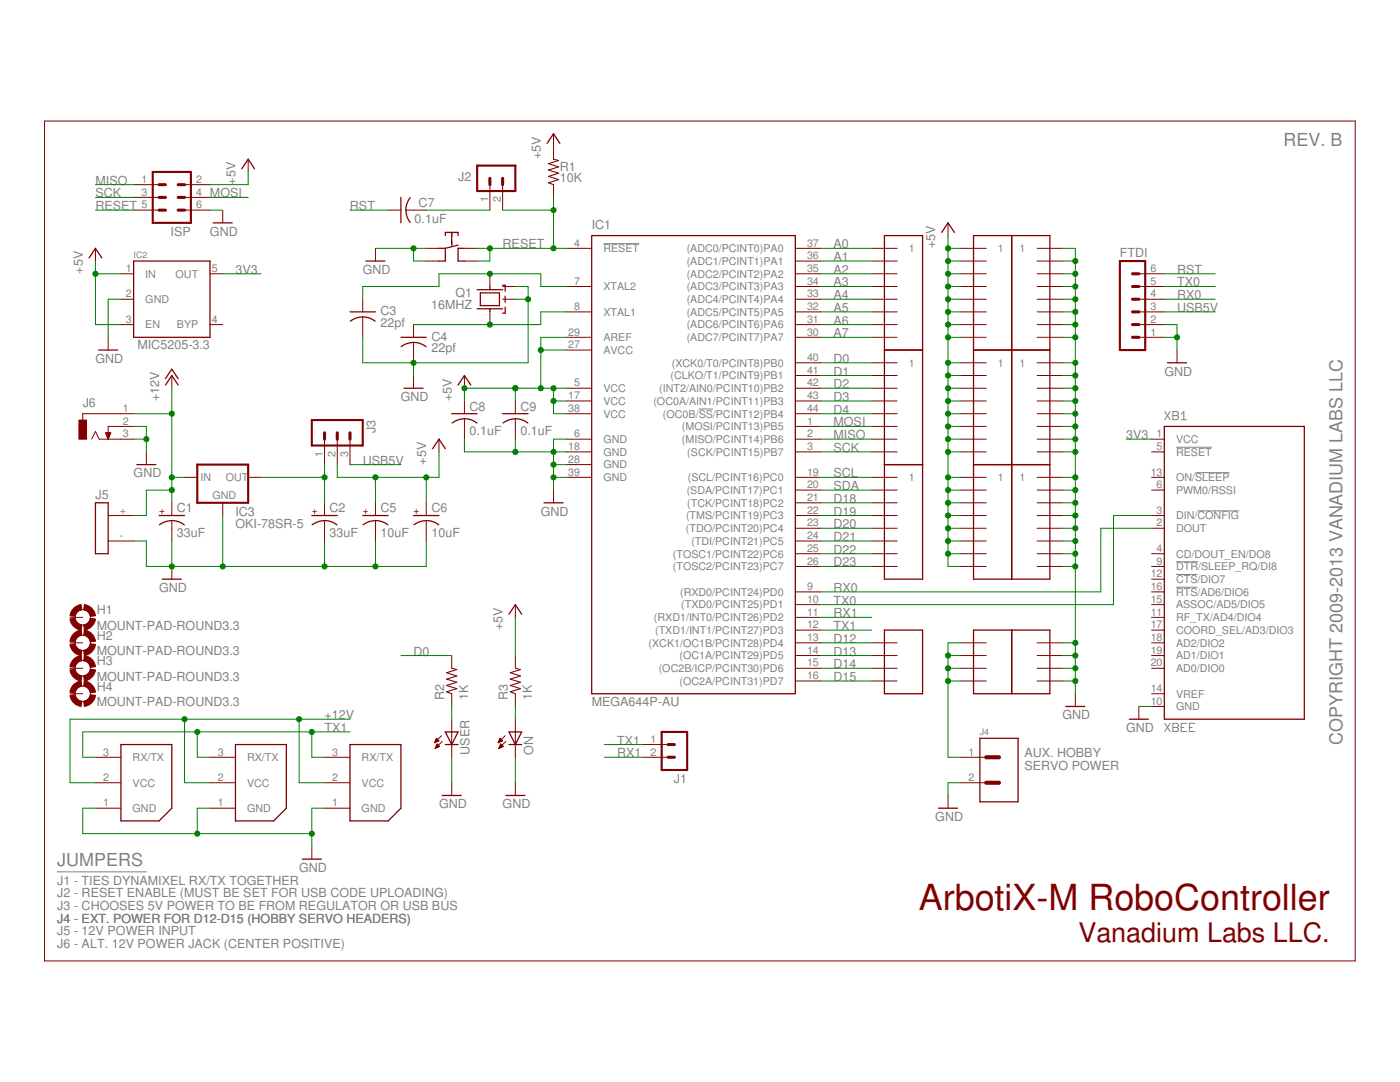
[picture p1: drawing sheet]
<svg xmlns="http://www.w3.org/2000/svg" width="279mm" height="216mm" viewBox="0 0 279 216" stroke-linecap="round" stroke-linejoin="round" font-family="sans-serif">
<g fill="#808080" stroke="#808080" stroke-width=".2">
<path d="M232.4 144.3l1.1 1.7z"/>
<path d="M233.5 144.3l-1.1 1.7z"/>
<path d="M234.1 144.3v1.7z"/>
<path d="M234.1 144.3h.8z"/>
<path d="M234.9 144.3l.3 .3z"/>
<path d="M235.2 144.6v.3z"/>
<path d="M235.2 144.9l-.3 .3z"/>
<path d="M234.9 145.2l.3 .2z"/>
<path d="M235.2 145.4v.3z"/>
<path d="M234.9 146l.3-.3z"/>
<path d="M234.1 146h.8z"/>
<path d="M234.1 145.2h.8z"/>
<path d="M235.7 144.3h1.1z"/>
<path d="M235.7 144.3v1.7z"/>
<path d="M235.7 146h1.1z"/>
<path d="M235.7 145.2h.6z"/>
<path d="M237.4 144.3h1z"/>
<path d="M237.4 144.3v1.7z"/>
<path d="M237.4 146h1z"/>
<path d="M237.4 145.2h.5z"/>
<path d="M11.4 174h17.8z"/>
<path d="M139.4 81.6h2.9z"/>
<path d="M120.4 48.6h7.1z"/>
<path d="M232.4 82.1l1.1 1.7z"/>
<path d="M233.5 82.1l-1.1 1.7z"/>
<path d="M234.1 82.1v1.7z"/>
<path d="M234.1 82.1h.8z"/>
<path d="M234.9 82.1l.3 .3z"/>
<path d="M235.2 82.4v.3z"/>
<path d="M234.9 82.9l.3-.2z"/>
<path d="M234.9 82.9l.3 .3z"/>
<path d="M235.2 83.2v.3z"/>
<path d="M234.9 83.8l.3-.3z"/>
<path d="M234.1 83.8h.8z"/>
<path d="M234.1 82.9h.8z"/>
<path d="M235.7 82.7l.6-.6z"/>
<path d="M236.3 82.1v1.7z"/>
<path d="M235.7 83.8h1.1z"/>
<path d="M239 101.9h8.3z"/>
<path d="M234.7 89.2h7.1z"/>
<path d="M234.7 112.1h4.4z"/>
<path d="M234.7 114.6h4.3z"/>
<path d="M238.5 94.3h6.9z"/>
<path d="M234.7 117.2h4.3z"/>
</g>
<g fill="#800000" stroke="#800000" stroke-width=".2">
<path d="M8.9 24.2h261.6z"/>
<path d="M8.9 24.2v167.5z"/>
<path d="M8.9 191.7h261.6z"/>
<path d="M270.5 24.2v167.5z"/>
<path d="M44.4 41.9v2.6z"/>
<path d="M49.5 31.8v2.5z"/>
<path d="M19 156.2h5.1z"/>
<path d="M19 151.1h5.1z"/>
<path d="M19 161.3h5.1z"/>
<path d="M41.9 156.2h5.1z"/>
<path d="M41.9 151.1h5.1z"/>
<path d="M41.9 161.3h5.1z"/>
<path d="M189.2 44.5v2.5z"/>
<path d="M26.7 36.9h5z"/>
<path d="M26.7 39.4h5z"/>
<path d="M26.7 41.9h5z"/>
<path d="M36.8 36.9h5.1z"/>
<path d="M36.8 39.4h5.1z"/>
<path d="M36.8 41.9h5.1z"/>
<path d="M64.8 156.2h5z"/>
<path d="M64.8 151.1h5z"/>
<path d="M64.8 161.3h5z"/>
<path d="M214.6 138.4v2.6z"/>
<path d="M110.5 29.2v2.6z"/>
<path d="M110.5 36.9v2.5z"/>
<path d="M62.2 168.9v2.5z"/>
<path d="M102.8 130.8v2.5z"/>
<path d="M102.8 138.4v2.6z"/>
<path d="M102.8 148.6v2.5z"/>
<path d="M102.8 143.5v2.5z"/>
<path d="M102.8 146v2.6z"/>
<path d="M100.8 146.8l-1.4 1.4z"/>
<path d="M99.5 149.3l1.4-1.3z"/>
<path d="M99.8 147.3l-.4 .9z"/>
<path d="M99.8 147.3l.5 .5z"/>
<path d="M99.4 148.2l.9-.4z"/>
<path d="M99.5 148.1h.2z"/>
<path d="M99.5 148h.4z"/>
<path d="M99.6 147.9h.6z"/>
<path d="M99.6 147.7h.6z"/>
<path d="M99.7 147.6h.4z"/>
<path d="M99.7 147.5h.3z"/>
<path d="M99.8 147.4h.1z"/>
<path d="M99.9 148.5l-.4 .8z"/>
<path d="M99.9 148.5l.5 .4z"/>
<path d="M99.5 149.3l.9-.4z"/>
<path d="M99.6 149.2h.3z"/>
<path d="M99.7 149.1h.5z"/>
<path d="M99.7 148.9h.7z"/>
<path d="M99.8 148.8h.5z"/>
<path d="M99.8 148.7h.4z"/>
<path d="M99.9 148.6h.2z"/>
<path d="M90.1 148.6v2.5z"/>
<path d="M90.1 143.5v2.5z"/>
<path d="M90.1 146v2.6z"/>
<path d="M88.1 146.8l-1.4 1.4z"/>
<path d="M86.8 149.3l1.4-1.3z"/>
<path d="M87.1 147.3l-.4 .9z"/>
<path d="M87.1 147.3l.5 .5z"/>
<path d="M86.7 148.2l.9-.4z"/>
<path d="M86.8 148.1h.2z"/>
<path d="M86.8 148h.4z"/>
<path d="M86.9 147.9h.6z"/>
<path d="M86.9 147.7h.6z"/>
<path d="M87 147.6h.4z"/>
<path d="M87 147.5h.3z"/>
<path d="M87.1 147.4h.1z"/>
<path d="M87.2 148.5l-.4 .8z"/>
<path d="M87.2 148.5l.5 .4z"/>
<path d="M86.8 149.3l.9-.4z"/>
<path d="M86.9 149.2h.3z"/>
<path d="M87 149.1h.5z"/>
<path d="M87 148.9h.7z"/>
<path d="M87.1 148.8h.5z"/>
<path d="M87.1 148.7h.4z"/>
<path d="M87.2 148.6h.2z"/>
<path d="M102.8 120.6v2.6z"/>
<path d="M102.8 156.2v2.5z"/>
<path d="M90.1 156.2v2.5z"/>
<path d="M87.6 87.6v2.6z"/>
<path d="M34.3 74.9v2.6z"/>
<path d="M34.3 113v2.6z"/>
<path d="M92.7 74.9v2.6z"/>
<path d="M110.5 97.8v2.5z"/>
<path d="M82.5 74.9v2.6z"/>
<path d="M21.6 102.9h5.1z"/>
<path d="M21.6 107.9h5.1z"/>
<path d="M74.9 103.9v1.5z"/>
<path d="M74.9 100.3v2.6z"/>
<path d="M74.9 105.4v2.5z"/>
<path d="M74.9 49.6v2.5z"/>
<path d="M64.8 87.6v5.1z"/>
<path d="M67.3 87.6v5.1z"/>
<path d="M69.8 87.6v5.1z"/>
<path d="M110.5 26.7v2.5z"/>
<path d="M158.7 72.4h5.1z"/>
<path d="M158.7 74.9h5.1z"/>
<path d="M158.7 77.5h5.1z"/>
<path d="M158.7 80h5.1z"/>
<path d="M158.7 82.5h5.1z"/>
<path d="M158.7 85.1h5.1z"/>
<path d="M158.7 87.6h5.1z"/>
<path d="M158.7 90.2h5.1z"/>
<path d="M113 49.6h5.1z"/>
<path d="M113 77.5h5.1z"/>
<path d="M113 87.6h5.1z"/>
<path d="M113 57.2h5.1z"/>
<path d="M113 62.2h5.1z"/>
<path d="M158.7 118.1h5.1z"/>
<path d="M158.7 120.6h5.1z"/>
<path d="M158.7 123.2h5.1z"/>
<path d="M158.7 125.7h5.1z"/>
<path d="M158.7 128.3h5.1z"/>
<path d="M158.7 130.8h5.1z"/>
<path d="M158.7 133.3h5.1z"/>
<path d="M158.7 135.9h5.1z"/>
<path d="M158.7 95.2h5.1z"/>
<path d="M158.7 97.8h5.1z"/>
<path d="M158.7 100.3h5.1z"/>
<path d="M158.7 102.9h5.1z"/>
<path d="M158.7 105.4h5.1z"/>
<path d="M158.7 107.9h5.1z"/>
<path d="M158.7 110.5h5.1z"/>
<path d="M158.7 113h5.1z"/>
<path d="M113 69.8h5.1z"/>
<path d="M113 90.2h5.1z"/>
<path d="M113 67.3h5.1z"/>
<path d="M158.7 67.3h5.1z"/>
<path d="M158.7 64.8h5.1z"/>
<path d="M158.7 62.2h5.1z"/>
<path d="M158.7 59.7h5.1z"/>
<path d="M158.7 57.2h5.1z"/>
<path d="M158.7 54.6h5.1z"/>
<path d="M158.7 52.1h5.1z"/>
<path d="M158.7 49.6h5.1z"/>
<path d="M113 80h5.1z"/>
<path d="M113 82.5h5.1z"/>
<path d="M113 92.7h5.1z"/>
<path d="M113 95.2h5.1z"/>
<path d="M81 41.9h1.5z"/>
<path d="M77.5 41.9h2.5z"/>
<path d="M82.5 41.9h2.6z"/>
<path d="M72.4 63.2v1.6z"/>
<path d="M72.4 59.7v2.5z"/>
<path d="M72.4 64.8v2.5z"/>
<path d="M82.5 68.3v1.5z"/>
<path d="M82.5 64.8v2.5z"/>
<path d="M82.5 69.8v2.6z"/>
<path d="M102.8 83.6v1.5z"/>
<path d="M102.8 80v2.5z"/>
<path d="M102.8 85.1v2.5z"/>
<path d="M227.3 141v2.5z"/>
<path d="M229.8 87.6h2.6z"/>
<path d="M229.8 105.4h2.6z"/>
<path d="M229.8 102.9h2.6z"/>
<path d="M229.8 110.5h2.6z"/>
<path d="M229.8 90.2h2.6z"/>
<path d="M229.8 97.8h2.6z"/>
<path d="M229.8 113h2.6z"/>
<path d="M229.8 141h2.6z"/>
<path d="M229.8 123.2h2.6z"/>
<path d="M229.8 115.6h2.6z"/>
<path d="M229.8 95.2h2.6z"/>
<path d="M229.8 138.4h2.6z"/>
<path d="M229.8 120.6h2.6z"/>
<path d="M229.8 118.1h2.6z"/>
<path d="M229.8 125.7h2.6z"/>
<path d="M229.8 128.3h2.6z"/>
<path d="M229.8 130.8h2.6z"/>
<path d="M229.8 133.3h2.6z"/>
<path d="M174 49.6h5z"/>
<path d="M174 52.1h5z"/>
<path d="M174 54.6h5z"/>
<path d="M174 57.2h5z"/>
<path d="M174 59.7h5z"/>
<path d="M174 62.2h5z"/>
<path d="M174 64.8h5z"/>
<path d="M174 67.3h5z"/>
<path d="M191.7 49.6h5.1z"/>
<path d="M191.7 52.1h5.1z"/>
<path d="M191.7 54.6h5.1z"/>
<path d="M191.7 57.2h5.1z"/>
<path d="M191.7 59.7h5.1z"/>
<path d="M191.7 62.2h5.1z"/>
<path d="M191.7 64.8h5.1z"/>
<path d="M191.7 67.3h5.1z"/>
<path d="M207 49.6h5.1z"/>
<path d="M207 52.1h5.1z"/>
<path d="M207 54.6h5.1z"/>
<path d="M207 57.2h5.1z"/>
<path d="M207 59.7h5.1z"/>
<path d="M207 62.2h5.1z"/>
<path d="M207 64.8h5.1z"/>
<path d="M207 67.3h5.1z"/>
<path d="M191.7 72.4h5.1z"/>
<path d="M191.7 74.9h5.1z"/>
<path d="M191.7 77.5h5.1z"/>
<path d="M191.7 80h5.1z"/>
<path d="M191.7 82.5h5.1z"/>
<path d="M191.7 85.1h5.1z"/>
<path d="M191.7 87.6h5.1z"/>
<path d="M191.7 90.2h5.1z"/>
<path d="M207 72.4h5.1z"/>
<path d="M207 74.9h5.1z"/>
<path d="M207 77.5h5.1z"/>
<path d="M207 80h5.1z"/>
<path d="M207 82.5h5.1z"/>
<path d="M207 85.1h5.1z"/>
<path d="M207 87.6h5.1z"/>
<path d="M207 90.2h5.1z"/>
<path d="M24.1 54.6h2.6z"/>
<path d="M41.9 54.6h2.5z"/>
<path d="M24.1 64.8h2.6z"/>
<path d="M24.1 59.7h2.6z"/>
<path d="M41.9 64.8h2.5z"/>
<path d="M19 49.6v2.5z"/>
<path d="M21.6 67.3v2.5z"/>
<path d="M85.1 103.9v1.5z"/>
<path d="M85.1 100.3v2.6z"/>
<path d="M85.1 105.4v2.5z"/>
<path d="M90.1 130.8v2.5z"/>
<path d="M90.1 138.4v2.6z"/>
<path d="M227.3 67.3h5.1z"/>
<path d="M227.3 64.8h5.1z"/>
<path d="M227.3 62.2h5.1z"/>
<path d="M227.3 59.7h5.1z"/>
<path d="M227.3 57.2h5.1z"/>
<path d="M227.3 54.6h5.1z"/>
<path d="M234.9 69.8v2.6z"/>
<path d="M174 72.4h5z"/>
<path d="M174 74.9h5z"/>
<path d="M174 77.5h5z"/>
<path d="M174 80h5z"/>
<path d="M174 82.5h5z"/>
<path d="M174 85.1h5z"/>
<path d="M174 87.6h5z"/>
<path d="M174 90.2h5z"/>
<path d="M174 95.2h5z"/>
<path d="M174 97.8h5z"/>
<path d="M174 100.3h5z"/>
<path d="M174 102.9h5z"/>
<path d="M174 105.4h5z"/>
<path d="M174 107.9h5z"/>
<path d="M174 110.5h5z"/>
<path d="M174 113h5z"/>
<path d="M174 128.3h5z"/>
<path d="M174 130.8h5z"/>
<path d="M174 133.3h5z"/>
<path d="M174 135.9h5z"/>
<path d="M191.7 128.3h5.1z"/>
<path d="M191.7 130.8h5.1z"/>
<path d="M191.7 133.3h5.1z"/>
<path d="M191.7 135.9h5.1z"/>
<path d="M207 135.9h5.1z"/>
<path d="M207 133.3h5.1z"/>
<path d="M207 130.8h5.1z"/>
<path d="M207 128.3h5.1z"/>
<path d="M191.7 95.2h5.1z"/>
<path d="M191.7 97.8h5.1z"/>
<path d="M191.7 100.3h5.1z"/>
<path d="M191.7 102.9h5.1z"/>
<path d="M191.7 105.4h5.1z"/>
<path d="M191.7 107.9h5.1z"/>
<path d="M191.7 110.5h5.1z"/>
<path d="M191.7 113h5.1z"/>
<path d="M207 95.2h5.1z"/>
<path d="M207 97.8h5.1z"/>
<path d="M207 100.3h5.1z"/>
<path d="M207 102.9h5.1z"/>
<path d="M207 105.4h5.1z"/>
<path d="M207 107.9h5.1z"/>
<path d="M207 110.5h5.1z"/>
<path d="M207 113h5.1z"/>
<path d="M14 123.2h2.5z"/>
<path d="M14 128.3h2.5z"/>
<path d="M14 133.3h2.5z"/>
<path d="M14 138.4h2.5z"/>
<path d="M97.8 62.2v2.6z"/>
<path d="M97.8 54.6v2.6z"/>
<path d="M100.3 59.7h2.5z"/>
<path d="M100.3 57.2h2.5z"/>
<path d="M85.1 49.6h2.5z"/>
<path d="M85.1 52.1h2.5z"/>
<path d="M92.7 49.6h2.5z"/>
<path d="M92.7 52.1h2.5z"/>
<path d="M34.3 103.9v1.5z"/>
<path d="M34.3 100.3v2.6z"/>
<path d="M34.3 105.4v2.5z"/>
<path d="M64.8 103.9v1.5z"/>
<path d="M64.8 100.3v2.6z"/>
<path d="M64.8 105.4v2.5z"/>
<path d="M24.1 82.5h2.6z"/>
<path d="M24.1 85.1h2.6z"/>
<path d="M24.1 87.6h2.6z"/>
<path d="M16.5 82.5h7.6z"/>
<path d="M16.5 82.5v1.3z"/>
<path d="M21.6 85.1h2.5z"/>
<path d="M21.6 85.1v2.5z"/>
<path d="M21.1 86.4l.5 1.2z"/>
<path d="M21.1 86.4h1z"/>
<path d="M22.1 86.4l-.5 1.2z"/>
<path d="M21.5 87.5h.2z"/>
<path d="M21.5 87.3h.2z"/>
<path d="M21.4 87.2h.4z"/>
<path d="M21.4 87.1h.4z"/>
<path d="M21.3 87h.5z"/>
<path d="M21.3 86.8h.6z"/>
<path d="M21.2 86.7h.7z"/>
<path d="M21.2 86.6h.8z"/>
<path d="M21.1 86.5h1z"/>
<path d="M21.6 87.6h2.5z"/>
<path d="M19.8 87.6h1.8z"/>
<path d="M19 86.1l.8 1.5z"/>
<path d="M19 86.1l-.7 1.5z"/>
<path d="M29.2 90.2v2.5z"/>
<path d="M36.8 95.2h2.6z"/>
<path d="M44.4 100.3v2.6z"/>
<path d="M49.5 95.2h2.6z"/>
<path d="M189.2 158.7v2.6z"/>
<path d="M128.2 148.6h5.1z"/>
<path d="M128.2 151.1h5.1z"/>
<path d="M97.8 36.9v5z"/>
<path d="M100.3 36.9v5z"/>
<path d="M92.7 83.6v1.5z"/>
<path d="M92.7 80v2.5z"/>
<path d="M92.7 85.1v2.5z"/>
<path d="M191.7 156.2h5.1z"/>
<path d="M191.7 151.1h5.1z"/>
<path d="M16.8 120.6a2.52 2.52 0 0 1 2.2 2.3l-1 .1-.2-.6a1.4 1.4 0 0 0-1.1-.7z" fill-rule="evenodd"/>
<path d="M14.9 121.2l.7-.4 .6-.2 .1 1.1a1.51 1.51 0 0 0-1.3 1.3l-1-.1 .3-1z" fill-rule="evenodd"/>
<path d="M14 123.5l1-.1 .4 .9 .9 .4-.1 1a2.59 2.59 0 0 1-2.2-2.2z" fill-rule="evenodd"/>
<path d="M16.7 124.7l.9-.4 .4-.9 1 .1a2.59 2.59 0 0 1-2.2 2.2z" fill-rule="evenodd"/>
<path d="M16.8 125.7a2.52 2.52 0 0 1 2.2 2.3l-1 .1-.2-.7a1.4 1.4 0 0 0-1.1-.7z" fill-rule="evenodd"/>
<path d="M14.6 126.6l.6-.5 1-.4 .1 1a1.51 1.51 0 0 0-1.3 1.4l-1-.1 .1-.7z" fill-rule="evenodd"/>
<path d="M14 128.6l1-.1 .4 .8 .9 .5-.1 1a2.59 2.59 0 0 1-2.2-2.2z" fill-rule="evenodd"/>
<path d="M16.7 129.8l.9-.5 .4-.8 1 .1a2.59 2.59 0 0 1-2.2 2.2z" fill-rule="evenodd"/>
<path d="M16.8 130.8a2.52 2.52 0 0 1 2.2 2.2l-1 .2-.2-.7a1.4 1.4 0 0 0-1.1-.7z" fill-rule="evenodd"/>
<path d="M14.6 131.7l.6-.6 1-.3 .1 1a1.51 1.51 0 0 0-1.3 1.4l-1-.2 .1-.6z" fill-rule="evenodd"/>
<path d="M14 133.7l1-.2 .4 .9 .9 .5-.1 1a2.53 2.53 0 0 1-2.2-2.2z" fill-rule="evenodd"/>
<path d="M16.7 134.9l.9-.5 .4-.9 1 .2a2.54 2.54 0 0 1-2.2 2.2z" fill-rule="evenodd"/>
<path d="M16.8 135.9a2.52 2.52 0 0 1 2.2 2.2l-1 .1-.2-.6a1.49 1.49 0 0 0-1.1-.7z" fill-rule="evenodd"/>
<path d="M14.6 136.8l.6-.6 1-.3 .1 1a1.56 1.56 0 0 0-1.3 1.3l-1-.1 .1-.6z" fill-rule="evenodd"/>
<path d="M14 138.7l1-.1 .4 .9 .9 .5-.1 .9a2.53 2.53 0 0 1-2.2-2.2z" fill-rule="evenodd"/>
<path d="M16.7 140l.9-.5 .4-.9 1 .1a2.54 2.54 0 0 1-2.2 2.2z" fill-rule="evenodd"/>
</g>
<g fill="#800000" stroke="#800000" stroke-width=".25">
<path d="M42.5 44.5h3.9z"/>
<path d="M49.5 31.8l1.3 1.9z"/>
<path d="M49.5 31.8l-1.2 1.9z"/>
<path d="M24.1 148.6v15.2z"/>
<path d="M24.1 163.8h7.6z"/>
<path d="M31.7 163.8l2.6-2.5z"/>
<path d="M34.3 148.6v12.7z"/>
<path d="M24.1 148.6h10.2z"/>
<path d="M47 148.6v15.2z"/>
<path d="M47 163.8h7.6z"/>
<path d="M54.6 163.8l2.5-2.5z"/>
<path d="M57.1 148.6v12.7z"/>
<path d="M47 148.6h10.1z"/>
<path d="M189.2 44.5l1.3 1.9z"/>
<path d="M189.2 44.5l-1.3 1.9z"/>
<path d="M69.8 148.6v15.2z"/>
<path d="M69.8 163.8h7.7z"/>
<path d="M77.5 163.8l2.5-2.5z"/>
<path d="M80 148.6v12.7z"/>
<path d="M69.8 148.6h10.2z"/>
<path d="M212.7 141h3.8z"/>
<path d="M60.3 171.4h3.8z"/>
<path d="M104.1 146l-1.3 2.6z"/>
<path d="M101.6 146l1.2 2.6z"/>
<path d="M102.8 148.6h1.3z"/>
<path d="M101.6 148.6h1.2z"/>
<path d="M102.8 146h1.3z"/>
<path d="M101.6 146h1.2z"/>
<path d="M91.4 146l-1.3 2.6z"/>
<path d="M88.9 146l1.2 2.6z"/>
<path d="M90.1 148.6h1.3z"/>
<path d="M88.9 148.6h1.2z"/>
<path d="M90.1 146h1.3z"/>
<path d="M88.9 146h1.2z"/>
<path d="M102.8 120.6l1.3 2z"/>
<path d="M102.8 120.6l-1.2 2z"/>
<path d="M100.9 158.7h3.9z"/>
<path d="M88.2 158.7h3.9z"/>
<path d="M87.6 87.6l1.3 1.9z"/>
<path d="M87.6 87.6l-1.3 1.9z"/>
<path d="M34.3 74.9l1.3 1.9z"/>
<path d="M34.3 74.9l-1.3 1.9z"/>
<path d="M34.3 73.7l1.3 1.9z"/>
<path d="M34.3 73.7l-1.3 1.9z"/>
<path d="M32.4 115.6h3.8z"/>
<path d="M92.7 74.9l1.3 1.9z"/>
<path d="M92.7 74.9l-1.3 1.9z"/>
<path d="M108.6 100.3h3.8z"/>
<path d="M80.6 77.5h3.8z"/>
<path d="M21.6 100.3v10.2z"/>
<path d="M19 110.5h2.6z"/>
<path d="M19 100.3v10.2z"/>
<path d="M19 100.3h2.6z"/>
<path d="M72.4 102.9h5.1z"/>
<path d="M73 52.1h3.8z"/>
<path d="M110.5 26.7l1.2 1.9z"/>
<path d="M110.5 26.7l-1.3 1.9z"/>
<path d="M118.1 47h40.6z"/>
<path d="M158.7 47v91.4z"/>
<path d="M118.1 138.4h40.6z"/>
<path d="M118.1 47v91.4z"/>
<path d="M80 39.4v5.1z"/>
<path d="M69.8 62.2h5.1z"/>
<path d="M80 67.3h5.1z"/>
<path d="M100.3 82.5h5.1z"/>
<path d="M225.4 143.5h3.8z"/>
<path d="M232.4 85.1v58.4z"/>
<path d="M232.4 143.5h27.9z"/>
<path d="M260.3 85.1v58.4z"/>
<path d="M232.4 85.1h27.9z"/>
<path d="M176.5 47v22.8z"/>
<path d="M176.5 69.8h7.6z"/>
<path d="M184.1 47v22.8z"/>
<path d="M176.5 47h7.6z"/>
<path d="M194.3 47v22.8z"/>
<path d="M194.3 69.8h7.6z"/>
<path d="M201.9 47v22.8z"/>
<path d="M194.3 47h7.6z"/>
<path d="M209.5 47v22.8z"/>
<path d="M201.9 69.8h7.6z"/>
<path d="M201.9 47h7.6z"/>
<path d="M194.3 69.8v22.9z"/>
<path d="M194.3 92.7h7.6z"/>
<path d="M201.9 69.8v22.9z"/>
<path d="M209.5 69.8v22.9z"/>
<path d="M201.9 92.7h7.6z"/>
<path d="M26.7 52.1v15.2z"/>
<path d="M26.7 67.3h15.2z"/>
<path d="M41.9 52.1v15.2z"/>
<path d="M26.7 52.1h15.2z"/>
<path d="M19 49.6l1.3 1.9z"/>
<path d="M19 49.6l-1.2 1.9z"/>
<path d="M19.7 69.8h3.8z"/>
<path d="M82.5 102.9h5.1z"/>
<path d="M233 72.4h3.8z"/>
<path d="M176.5 69.8v22.9z"/>
<path d="M176.5 92.7h7.6z"/>
<path d="M184.1 69.8v22.9z"/>
<path d="M176.5 92.7v22.9z"/>
<path d="M176.5 115.6h7.6z"/>
<path d="M184.1 92.7v22.9z"/>
<path d="M176.5 125.7h7.6z"/>
<path d="M184.1 125.7v12.7z"/>
<path d="M176.5 138.4h7.6z"/>
<path d="M176.5 125.7v12.7z"/>
<path d="M194.3 125.7h7.6z"/>
<path d="M201.9 125.7v12.7z"/>
<path d="M194.3 138.4h7.6z"/>
<path d="M194.3 125.7v12.7z"/>
<path d="M201.9 138.4h7.6z"/>
<path d="M201.9 125.7h7.6z"/>
<path d="M209.5 125.7v12.7z"/>
<path d="M194.3 92.7v22.9z"/>
<path d="M194.3 115.6h7.6z"/>
<path d="M201.9 92.7v22.9z"/>
<path d="M209.5 92.7v22.9z"/>
<path d="M201.9 115.6h7.6z"/>
<path d="M95.2 57.8h2.6z"/>
<path d="M97.8 57.8h2.5z"/>
<path d="M95.2 61.6h2.6z"/>
<path d="M97.8 61.6h2.5z"/>
<path d="M95.9 58.4v2.6z"/>
<path d="M95.9 58.4h3.8z"/>
<path d="M99.7 58.4v2.6z"/>
<path d="M95.9 61h3.8z"/>
<path d="M97.8 61.6v.6z"/>
<path d="M97.8 57.2v.6z"/>
<path d="M100.3 62.5h.5z"/>
<path d="M100.8 61.3v1.2z"/>
<path d="M100.8 59.1v1.2z"/>
<path d="M100.8 56.9v1.2z"/>
<path d="M100.3 56.9h.5z"/>
<path d="M87.6 52.1h1.3z"/>
<path d="M88.9 49.6v2.5z"/>
<path d="M87.6 49.6h1.3z"/>
<path d="M91.4 49.6h1.3z"/>
<path d="M91.4 49.6v2.5z"/>
<path d="M91.4 52.1h1.3z"/>
<path d="M88.9 49.6l2.5-.7z"/>
<path d="M90.1 48.1v.8z"/>
<path d="M90.1 46.4v.7z"/>
<path d="M88.9 46.4h1.2z"/>
<path d="M90.1 46.4h1.3z"/>
<path d="M91.4 46.4v.6z"/>
<path d="M88.9 46.4v.6z"/>
<path d="M90.1 46.4v2.5z"/>
<path d="M31.7 102.9h5.1z"/>
<path d="M62.2 102.9h5.1z"/>
<path d="M27.3 92.7h3.8z"/>
<path d="M187.3 161.3h3.8z"/>
<path d="M90.1 82.5h5.1z"/>
<path d="M195.6 147.3h7.6z"/>
<path d="M203.2 147.3v12.7z"/>
<path d="M195.6 160h7.6z"/>
<path d="M195.6 147.3v12.7z"/>
</g>
<g fill="#800000" stroke="#800000" stroke-width=".42">
<path d="M30.5 34.3h7.6z"/>
<path d="M38.1 34.3v10.2z"/>
<path d="M30.5 34.3v10.2z"/>
<path d="M30.5 44.5h7.6z"/>
<path d="M62.2 83.8v5.1z"/>
<path d="M62.2 83.8h10.2z"/>
<path d="M62.2 88.9h10.2z"/>
<path d="M72.4 83.8v5.1z"/>
<path d="M223.5 69.8h5.1z"/>
<path d="M223.5 52.1v17.7z"/>
<path d="M228.6 52.1v17.7z"/>
<path d="M223.5 52.1h5.1z"/>
<path d="M39.4 100.3h10.1z"/>
<path d="M49.5 92.7v7.6z"/>
<path d="M39.4 92.7h10.1z"/>
<path d="M39.4 92.7v7.6z"/>
<path d="M132.1 146h5z"/>
<path d="M137.1 146v7.6z"/>
<path d="M132.1 146v7.6z"/>
<path d="M132.1 153.6h5z"/>
<path d="M95.2 33v5.1z"/>
<path d="M95.2 33h7.6z"/>
<path d="M95.2 38.1h7.6z"/>
<path d="M102.8 33v5.1z"/>
</g>
<g fill="#800000" stroke="#800000" stroke-width=".61">
<path d="M31.7 41.9h1.3z"/>
<path d="M31.7 39.4h1.3z"/>
<path d="M31.7 36.9h1.3z"/>
<path d="M35.6 41.9h1.2z"/>
<path d="M35.6 39.4h1.2z"/>
<path d="M35.6 36.9h1.2z"/>
<path d="M69.8 86.4v1.2z"/>
<path d="M67.3 86.4v1.2z"/>
<path d="M64.8 86.4v1.2z"/>
<path d="M226 62.2h1.3z"/>
<path d="M226 64.8h1.3z"/>
<path d="M226 67.3h1.3z"/>
<path d="M226 57.2h1.3z"/>
<path d="M226 59.7h1.3z"/>
<path d="M226 54.6h1.3z"/>
<path d="M133.3 151.1h1.3z"/>
<path d="M133.3 148.6h1.3z"/>
<path d="M100.3 35.6v1.3z"/>
<path d="M97.8 35.6v1.3z"/>
</g>
<g fill="#800000" stroke="#800000" stroke-width=".21">
<path d="M109.5 36.5l1 .4z"/>
<path d="M109.5 36.5l2-.7z"/>
<path d="M109.5 35.2l2 .6z"/>
<path d="M109.5 35.2l2-.6z"/>
<path d="M109.5 33.9l2 .7z"/>
<path d="M109.5 33.9l2-.6z"/>
<path d="M109.5 32.7l2 .6z"/>
<path d="M109.5 32.7l2-.7z"/>
<path d="M110.5 31.8l1 .2z"/>
<path d="M101.8 138l1 .4z"/>
<path d="M101.8 138l2.1-.6z"/>
<path d="M101.8 136.8l2.1 .6z"/>
<path d="M101.8 136.8l2.1-.7z"/>
<path d="M101.8 135.5l2.1 .6z"/>
<path d="M101.8 135.5l2.1-.6z"/>
<path d="M101.8 134.2l2.1 .7z"/>
<path d="M101.8 134.2l2.1-.6z"/>
<path d="M102.8 133.3l1.1 .3z"/>
<path d="M89.1 138l1 .4z"/>
<path d="M89.1 138l2.1-.6z"/>
<path d="M89.1 136.8l2.1 .6z"/>
<path d="M89.1 136.8l2.1-.7z"/>
<path d="M89.1 135.5l2.1 .6z"/>
<path d="M89.1 135.5l2.1-.6z"/>
<path d="M89.1 134.2l2.1 .7z"/>
<path d="M89.1 134.2l2.1-.6z"/>
<path d="M90.1 133.3l1.1 .3z"/>
</g>
<path d="M81.9 39.4a4 4 0 0 0 0 5M69.9 64.1a4 4 0 0 1 5 0M80.1 69.2a4 4 0 0 1 4.9 0M92.7 83.5l1.6 .4 .9 .5M92.7 83.6l-1.6 .3-.9 .5M102.8 83.5l1.6 .4 .9 .5M102.8 83.6l-1.5 .3-.9 .5M31.8 104.7a4 4 0 0 1 5 0M62.3 104.7a4 4 0 0 1 4.9 0M72.5 104.7a4 4 0 0 1 4.9 0M82.6 104.7a4 4 0 0 1 5 0" fill="none" stroke="#800000" stroke-width=".25"/>
<g fill="none" stroke="#800000" stroke-width=".2">
<circle cx="16.5" cy="133.3" r="1.52"/>
<circle cx="16.5" cy="138.4" r="1.52"/>
<circle cx="16.5" cy="123.2" r="1.52"/>
<circle cx="16.5" cy="128.3" r="1.52"/>
</g>
<path d="M15.7 83.8h1.6v3.8h-1.6z" fill="#800000" stroke="#800000" stroke-width=".2"/>
<g fill="#800000" stroke="#800000" stroke-width=".83">
<path d="M196.8 156.2h2.6z"/>
<path d="M196.8 151.1h2.6z"/>
</g>
<g fill="#008000" stroke="#008000" stroke-width=".2">
<path d="M19 41.9h7.7z"/>
<path d="M95.2 49.6h2.6z"/>
<path d="M97.8 49.6h12.7z"/>
<path d="M110.5 49.6h2.5z"/>
<path d="M110.5 41.9v7.7z"/>
<path d="M110.5 39.4v2.5z"/>
<path d="M95.2 52.1h2.6z"/>
<path d="M97.8 49.6v2.5z"/>
<path d="M100.3 41.9h10.2z"/>
<path d="M41.9 41.9h2.5z"/>
<path d="M212.1 52.1h2.5z"/>
<path d="M214.6 52.1v2.5z"/>
<path d="M212.1 54.6h2.5z"/>
<path d="M214.6 54.6v2.6z"/>
<path d="M212.1 57.2h2.5z"/>
<path d="M214.6 57.2v2.5z"/>
<path d="M212.1 59.7h2.5z"/>
<path d="M214.6 59.7v2.5z"/>
<path d="M212.1 62.2h2.5z"/>
<path d="M214.6 62.2v2.6z"/>
<path d="M212.1 64.8h2.5z"/>
<path d="M212.1 67.3h2.5z"/>
<path d="M214.6 64.8v2.5z"/>
<path d="M214.6 135.9v2.5z"/>
<path d="M214.6 133.3v2.6z"/>
<path d="M214.6 130.8v2.5z"/>
<path d="M214.6 128.3v2.5z"/>
<path d="M214.6 113v15.3z"/>
<path d="M214.6 110.5v2.5z"/>
<path d="M214.6 107.9v2.6z"/>
<path d="M214.6 105.4v2.5z"/>
<path d="M214.6 102.9v2.5z"/>
<path d="M214.6 100.3v2.6z"/>
<path d="M214.6 97.8v2.5z"/>
<path d="M214.6 95.2v2.6z"/>
<path d="M214.6 90.2v5z"/>
<path d="M214.6 87.6v2.6z"/>
<path d="M214.6 85.1v2.5z"/>
<path d="M214.6 82.5v2.6z"/>
<path d="M214.6 80v2.5z"/>
<path d="M214.6 77.5v2.5z"/>
<path d="M214.6 74.9v2.6z"/>
<path d="M214.6 72.4v2.5z"/>
<path d="M214.6 67.3v5.1z"/>
<path d="M212.1 49.6h2.5z"/>
<path d="M214.6 49.6v2.5z"/>
<path d="M212.1 72.4h2.5z"/>
<path d="M212.1 74.9h2.5z"/>
<path d="M212.1 77.5h2.5z"/>
<path d="M212.1 80h2.5z"/>
<path d="M212.1 82.5h2.5z"/>
<path d="M212.1 85.1h2.5z"/>
<path d="M212.1 87.6h2.5z"/>
<path d="M212.1 90.2h2.5z"/>
<path d="M212.1 95.2h2.5z"/>
<path d="M212.1 97.8h2.5z"/>
<path d="M212.1 100.3h2.5z"/>
<path d="M212.1 102.9h2.5z"/>
<path d="M212.1 105.4h2.5z"/>
<path d="M212.1 107.9h2.5z"/>
<path d="M212.1 110.5h2.5z"/>
<path d="M212.1 113h2.5z"/>
<path d="M212.1 128.3h2.5z"/>
<path d="M212.1 130.8h2.5z"/>
<path d="M212.1 133.3h2.5z"/>
<path d="M212.1 135.9h2.5z"/>
<path d="M62.2 161.3h2.6z"/>
<path d="M62.2 161.3v5z"/>
<path d="M39.4 166.3h22.8z"/>
<path d="M39.4 161.3v5z"/>
<path d="M39.4 161.3h2.5z"/>
<path d="M16.5 166.3h22.9z"/>
<path d="M16.5 161.3v5z"/>
<path d="M16.5 161.3h2.5z"/>
<path d="M62.2 166.3v2.6z"/>
<path d="M90.1 151.1v5.1z"/>
<path d="M110.5 90.2h2.5z"/>
<path d="M102.8 90.2h7.7z"/>
<path d="M102.8 87.6v2.6z"/>
<path d="M110.5 87.6h2.5z"/>
<path d="M110.5 87.6v2.6z"/>
<path d="M110.5 90.2v2.5z"/>
<path d="M110.5 92.7h2.5z"/>
<path d="M110.5 92.7v2.5z"/>
<path d="M110.5 95.2h2.5z"/>
<path d="M110.5 95.2v2.6z"/>
<path d="M92.7 87.6v2.6z"/>
<path d="M92.7 90.2h10.1z"/>
<path d="M82.5 72.4v2.5z"/>
<path d="M72.4 72.4h10.1z"/>
<path d="M72.4 67.3v5.1z"/>
<path d="M102.8 57.2h2.6z"/>
<path d="M105.4 57.2v2.5z"/>
<path d="M102.8 59.7h2.6z"/>
<path d="M105.4 59.7v12.7z"/>
<path d="M82.5 72.4h22.9z"/>
<path d="M74.9 49.6h7.6z"/>
<path d="M82.5 49.6h2.6z"/>
<path d="M82.5 52.1h2.6z"/>
<path d="M82.5 49.6v2.5z"/>
<path d="M64.8 107.9v5.1z"/>
<path d="M44.4 102.9v10.1z"/>
<path d="M44.4 113h20.4z"/>
<path d="M34.3 113h10.1z"/>
<path d="M34.3 107.9v5.1z"/>
<path d="M26.7 107.9h2.5z"/>
<path d="M29.2 107.9v5.1z"/>
<path d="M29.2 113h5.1z"/>
<path d="M74.9 107.9v5.1z"/>
<path d="M64.8 113h10.1z"/>
<path d="M74.9 113h10.2z"/>
<path d="M85.1 107.9v5.1z"/>
<path d="M227.3 141h2.5z"/>
<path d="M21.6 59.7h2.5z"/>
<path d="M21.6 59.7v7.6z"/>
<path d="M102.8 151.1v5.1z"/>
<path d="M232.4 67.3h2.5z"/>
<path d="M234.9 67.3v2.5z"/>
<path d="M232.4 64.8h2.5z"/>
<path d="M234.9 64.8v2.5z"/>
<path d="M26.7 85.1h2.5z"/>
<path d="M29.2 85.1v2.5z"/>
<path d="M29.2 87.6v2.6z"/>
<path d="M26.7 87.6h2.5z"/>
<path d="M189.2 156.2h2.5z"/>
<path d="M189.2 156.2v2.5z"/>
<path d="M41.9 36.9h7.6z"/>
<path d="M49.5 34.3v2.6z"/>
<path d="M107.9 69.8v7.7z"/>
<path d="M107.9 67.3v2.5z"/>
<path d="M107.9 67.3h5.1z"/>
<path d="M110.5 77.5h2.5z"/>
<path d="M107.9 77.5h2.6z"/>
<path d="M102.8 77.5h5.1z"/>
<path d="M102.8 77.5v2.5z"/>
<path d="M107.9 69.8h5.1z"/>
<path d="M92.7 77.5h10.1z"/>
<path d="M110.5 80h2.5z"/>
<path d="M110.5 77.5v2.5z"/>
<path d="M110.5 82.5h2.5z"/>
<path d="M110.5 80v2.5z"/>
<path d="M92.7 77.5v2.5z"/>
<path d="M74.9 95.2v5.1z"/>
<path d="M67.3 92.7v2.5z"/>
<path d="M67.3 95.2h7.6z"/>
<path d="M74.9 95.2h10.2z"/>
<path d="M85.1 95.2h2.5z"/>
<path d="M87.6 90.2v5z"/>
<path d="M85.1 95.2v5.1z"/>
<path d="M19 54.6h5.1z"/>
<path d="M19 52.1v2.5z"/>
<path d="M19 64.8h5.1z"/>
<path d="M19 54.6v10.2z"/>
<path d="M102.8 123.2v7.6z"/>
<path d="M189.2 47v2.6z"/>
<path d="M189.2 49.6h2.5z"/>
<path d="M189.2 52.1h2.5z"/>
<path d="M189.2 49.6v2.5z"/>
<path d="M189.2 54.6h2.5z"/>
<path d="M189.2 52.1v2.5z"/>
<path d="M189.2 57.2h2.5z"/>
<path d="M189.2 54.6v2.6z"/>
<path d="M189.2 59.7h2.5z"/>
<path d="M189.2 57.2v2.5z"/>
<path d="M189.2 62.2h2.5z"/>
<path d="M189.2 59.7v2.5z"/>
<path d="M189.2 64.8h2.5z"/>
<path d="M189.2 62.2v2.6z"/>
<path d="M189.2 67.3h2.5z"/>
<path d="M189.2 64.8v2.5z"/>
<path d="M189.2 72.4h2.5z"/>
<path d="M189.2 67.3v5.1z"/>
<path d="M189.2 74.9h2.5z"/>
<path d="M189.2 72.4v2.5z"/>
<path d="M189.2 77.5h2.5z"/>
<path d="M189.2 74.9v2.6z"/>
<path d="M189.2 80h2.5z"/>
<path d="M189.2 77.5v2.5z"/>
<path d="M189.2 82.5h2.5z"/>
<path d="M189.2 80v2.5z"/>
<path d="M189.2 85.1h2.5z"/>
<path d="M189.2 82.5v2.6z"/>
<path d="M189.2 87.6h2.5z"/>
<path d="M189.2 85.1v2.5z"/>
<path d="M189.2 90.2h2.5z"/>
<path d="M189.2 87.6v2.6z"/>
<path d="M189.2 95.2h2.5z"/>
<path d="M189.2 90.2v5z"/>
<path d="M189.2 97.8h2.5z"/>
<path d="M189.2 95.2v2.6z"/>
<path d="M189.2 100.3h2.5z"/>
<path d="M189.2 97.8v2.5z"/>
<path d="M189.2 102.9h2.5z"/>
<path d="M189.2 100.3v2.6z"/>
<path d="M189.2 105.4h2.5z"/>
<path d="M189.2 102.9v2.5z"/>
<path d="M189.2 107.9h2.5z"/>
<path d="M189.2 105.4v2.5z"/>
<path d="M189.2 110.5h2.5z"/>
<path d="M189.2 107.9v2.6z"/>
<path d="M189.2 113h2.5z"/>
<path d="M189.2 110.5v2.5z"/>
<path d="M34.3 97.8v2.5z"/>
<path d="M34.3 95.2h2.5z"/>
<path d="M26.7 102.9h2.5z"/>
<path d="M29.2 97.8v5.1z"/>
<path d="M29.2 97.8h5.1z"/>
<path d="M34.3 95.2v2.6z"/>
<path d="M34.3 82.5v12.7z"/>
<path d="M34.3 77.5v5z"/>
<path d="M26.7 82.5h7.6z"/>
<path d="M36.8 156.2h5.1z"/>
<path d="M59.7 156.2h5.1z"/>
<path d="M59.7 143.5v12.7z"/>
<path d="M59.7 143.5h10.1z"/>
<path d="M36.8 143.5h22.9z"/>
<path d="M36.8 143.5v12.7z"/>
<path d="M14 143.5h22.8z"/>
<path d="M14 143.5v12.7z"/>
<path d="M14 156.2h5z"/>
<path d="M44.4 54.6h7.7z"/>
<path d="M224.7 87.6h5.1z"/>
<path d="M19 36.9h7.7z"/>
<path d="M163.8 87.6h10.2z"/>
<path d="M19 39.4h7.7z"/>
<path d="M163.8 90.2h10.2z"/>
<path d="M41.9 39.4h7.6z"/>
<path d="M163.8 85.1h10.2z"/>
<path d="M69.8 92.7h10.2z"/>
<path d="M232.4 62.2h10.1z"/>
<path d="M163.8 125.7h10.2z"/>
<path d="M120.6 148.6h7.6z"/>
<path d="M16.5 151.1h2.5z"/>
<path d="M62.2 151.1h2.6z"/>
<path d="M62.2 146v5.1z"/>
<path d="M62.2 146h7.6z"/>
<path d="M39.4 151.1h2.5z"/>
<path d="M39.4 146v5.1z"/>
<path d="M39.4 146h22.8z"/>
<path d="M16.5 146h22.9z"/>
<path d="M16.5 146v5.1z"/>
<path d="M163.8 123.2h10.2z"/>
<path d="M120.6 151.1h7.6z"/>
<path d="M163.8 120.6h58.4z"/>
<path d="M222.2 102.9v17.7z"/>
<path d="M222.2 102.9h7.6z"/>
<path d="M232.4 57.2h10.1z"/>
<path d="M163.8 118.1h55.9z"/>
<path d="M219.7 105.4v12.7z"/>
<path d="M219.7 105.4h10.1z"/>
<path d="M232.4 59.7h10.1z"/>
<path d="M102.8 141v2.5z"/>
<path d="M69.8 41.9h7.7z"/>
<path d="M232.4 54.6h10.1z"/>
<path d="M107.9 57.2h5.1z"/>
<path d="M107.9 54.6v2.6z"/>
<path d="M97.8 54.6h10.1z"/>
<path d="M87.6 54.6h10.2z"/>
<path d="M87.6 54.6v2.6z"/>
<path d="M72.4 57.2h15.2z"/>
<path d="M72.4 57.2v2.5z"/>
<path d="M107.9 62.2h5.1z"/>
<path d="M107.9 62.2v2.6z"/>
<path d="M97.8 64.8h10.1z"/>
<path d="M82.5 64.8h15.3z"/>
<path d="M163.8 72.4h10.2z"/>
<path d="M80 130.8h10.1z"/>
<path d="M85.1 41.9h12.7z"/>
<path d="M52.1 95.2h12.7z"/>
<path d="M64.8 92.7v2.5z"/>
<path d="M64.8 95.2v5.1z"/>
<path d="M163.8 49.6h10.2z"/>
<path d="M163.8 52.1h10.2z"/>
<path d="M163.8 54.6h10.2z"/>
<path d="M163.8 57.2h10.2z"/>
<path d="M163.8 59.7h10.2z"/>
<path d="M163.8 62.2h10.2z"/>
<path d="M163.8 64.8h10.2z"/>
<path d="M163.8 67.3h10.2z"/>
<path d="M163.8 74.9h10.2z"/>
<path d="M163.8 77.5h10.2z"/>
<path d="M163.8 80h10.2z"/>
<path d="M163.8 82.5h10.2z"/>
<path d="M163.8 95.2h10.2z"/>
<path d="M163.8 97.8h10.2z"/>
<path d="M163.8 102.9h10.2z"/>
<path d="M163.8 135.9h10.2z"/>
<path d="M163.8 133.3h10.2z"/>
<path d="M163.8 130.8h10.2z"/>
<path d="M163.8 100.3h10.2z"/>
<path d="M163.8 105.4h10.2z"/>
<path d="M163.8 107.9h10.2z"/>
<path d="M163.8 110.5h10.2z"/>
<path d="M163.8 113h10.2z"/>
<path d="M90.1 141v2.5z"/>
<path d="M163.8 128.3h10.2z"/>
<path d="M189.2 128.3h2.5z"/>
<path d="M189.2 130.8h2.5z"/>
<path d="M189.2 128.3v2.5z"/>
<path d="M189.2 133.3h2.5z"/>
<path d="M189.2 130.8v2.5z"/>
<path d="M189.2 135.9h2.5z"/>
<path d="M189.2 133.3v2.6z"/>
<path d="M189.2 151.1h2.5z"/>
<path d="M189.2 135.9v15.2z"/>
<circle cx="110.5" cy="49.6" r=".51"/>
<circle cx="110.5" cy="41.9" r=".51"/>
<circle cx="97.8" cy="49.6" r=".51"/>
<circle cx="214.6" cy="54.6" r=".51"/>
<circle cx="214.6" cy="57.2" r=".51"/>
<circle cx="214.6" cy="59.7" r=".51"/>
<circle cx="214.6" cy="62.2" r=".51"/>
<circle cx="214.6" cy="64.8" r=".51"/>
<circle cx="214.6" cy="67.3" r=".51"/>
<circle cx="214.6" cy="52.1" r=".51"/>
<circle cx="214.6" cy="72.4" r=".51"/>
<circle cx="214.6" cy="74.9" r=".51"/>
<circle cx="214.6" cy="77.5" r=".51"/>
<circle cx="214.6" cy="80" r=".51"/>
<circle cx="214.6" cy="82.5" r=".51"/>
<circle cx="214.6" cy="85.1" r=".51"/>
<circle cx="214.6" cy="87.6" r=".51"/>
<circle cx="214.6" cy="90.2" r=".51"/>
<circle cx="214.6" cy="95.2" r=".51"/>
<circle cx="214.6" cy="97.8" r=".51"/>
<circle cx="214.6" cy="100.3" r=".51"/>
<circle cx="214.6" cy="102.9" r=".51"/>
<circle cx="214.6" cy="105.4" r=".51"/>
<circle cx="214.6" cy="107.9" r=".51"/>
<circle cx="214.6" cy="110.5" r=".51"/>
<circle cx="214.6" cy="113" r=".51"/>
<circle cx="214.6" cy="128.3" r=".51"/>
<circle cx="214.6" cy="130.8" r=".51"/>
<circle cx="214.6" cy="133.3" r=".51"/>
<circle cx="214.6" cy="135.9" r=".51"/>
<circle cx="39.4" cy="166.3" r=".51"/>
<circle cx="62.2" cy="166.3" r=".51"/>
<circle cx="102.8" cy="90.2" r=".51"/>
<circle cx="110.5" cy="90.2" r=".51"/>
<circle cx="110.5" cy="92.7" r=".51"/>
<circle cx="110.5" cy="95.2" r=".51"/>
<circle cx="82.5" cy="72.4" r=".51"/>
<circle cx="105.4" cy="59.7" r=".51"/>
<circle cx="82.5" cy="49.6" r=".51"/>
<circle cx="44.4" cy="113" r=".51"/>
<circle cx="34.3" cy="113" r=".51"/>
<circle cx="64.8" cy="113" r=".51"/>
<circle cx="74.9" cy="113" r=".51"/>
<circle cx="234.9" cy="67.3" r=".51"/>
<circle cx="29.2" cy="87.6" r=".51"/>
<circle cx="102.8" cy="77.5" r=".51"/>
<circle cx="107.9" cy="69.8" r=".51"/>
<circle cx="110.5" cy="77.5" r=".51"/>
<circle cx="110.5" cy="80" r=".51"/>
<circle cx="107.9" cy="77.5" r=".51"/>
<circle cx="92.7" cy="77.5" r=".51"/>
<circle cx="74.9" cy="95.2" r=".51"/>
<circle cx="85.1" cy="95.2" r=".51"/>
<circle cx="19" cy="54.6" r=".51"/>
<circle cx="189.2" cy="49.6" r=".51"/>
<circle cx="189.2" cy="52.1" r=".51"/>
<circle cx="189.2" cy="54.6" r=".51"/>
<circle cx="189.2" cy="57.2" r=".51"/>
<circle cx="189.2" cy="59.7" r=".51"/>
<circle cx="189.2" cy="62.2" r=".51"/>
<circle cx="189.2" cy="64.8" r=".51"/>
<circle cx="189.2" cy="67.3" r=".51"/>
<circle cx="189.2" cy="72.4" r=".51"/>
<circle cx="189.2" cy="74.9" r=".51"/>
<circle cx="189.2" cy="77.5" r=".51"/>
<circle cx="189.2" cy="80" r=".51"/>
<circle cx="189.2" cy="82.5" r=".51"/>
<circle cx="189.2" cy="85.1" r=".51"/>
<circle cx="189.2" cy="87.6" r=".51"/>
<circle cx="189.2" cy="90.2" r=".51"/>
<circle cx="189.2" cy="95.2" r=".51"/>
<circle cx="189.2" cy="97.8" r=".51"/>
<circle cx="189.2" cy="100.3" r=".51"/>
<circle cx="189.2" cy="102.9" r=".51"/>
<circle cx="189.2" cy="105.4" r=".51"/>
<circle cx="189.2" cy="107.9" r=".51"/>
<circle cx="189.2" cy="110.5" r=".51"/>
<circle cx="34.3" cy="95.2" r=".51"/>
<circle cx="34.3" cy="82.5" r=".51"/>
<circle cx="34.3" cy="97.8" r=".51"/>
<circle cx="59.7" cy="143.5" r=".51"/>
<circle cx="36.8" cy="143.5" r=".51"/>
<circle cx="62.2" cy="146" r=".51"/>
<circle cx="39.4" cy="146" r=".51"/>
<circle cx="97.8" cy="54.6" r=".51"/>
<circle cx="97.8" cy="64.8" r=".51"/>
<circle cx="64.8" cy="95.2" r=".51"/>
<circle cx="189.2" cy="130.8" r=".51"/>
<circle cx="189.2" cy="133.3" r=".51"/>
<circle cx="189.2" cy="135.9" r=".51"/>
</g>
<text font-size="7.2" fill="#800000" x="183.4" y="181.6">ArbotiX-M RoboController</text>
<text font-size="5.4" fill="#800000" x="215.2" y="187.9">Vanadium Labs LLC.</text>
<g font-size="3.6" fill="#808080">
<text x="256.2" y="29.2">REV. B</text>
<text x="267.9" y="148.6" transform="rotate(-90 267.9 148.6)">COPYRIGHT 2009-2013 VANADIUM LABS LLC</text>
<text x="11.4" y="172.7">JUMPERS</text>
</g>
<g font-size="2.5" fill="#808080">
<text x="107.9" y="31.8" transform="rotate(-90 107.9 31.8)">+5V</text>
<text x="111.7" y="34.1">R1</text>
<text x="19" y="41.9">RESET</text>
<text x="19" y="36.8">MISO</text>
<text x="19" y="39.4">SCK</text>
<text x="41.9" y="39.4">MOSI</text>
<text x="47" y="36.8" transform="rotate(-90 47 36.8)">+5V</text>
<text x="69.8" y="41.9">RST</text>
<text x="83.6" y="41.3">C7</text>
<text x="91.4" y="36.1">J2</text>
<text x="111.7" y="36.3">10K</text>
<text x="34.1" y="47">ISP</text>
<text x="41.9" y="47">GND</text>
<text x="82.7" y="44.6">0.1uF</text>
<text x="118.1" y="45.7">IC1</text>
<text x="100.3" y="49.5">RESET</text>
<text x="166.3" y="49.5">A0</text>
<text x="166.3" y="52.1">A1</text>
<text x="186.7" y="49.5" transform="rotate(-90 186.7 49.5)">+5V</text>
<text x="223.5" y="51.3">FTDI</text>
<text x="16.5" y="54.6" transform="rotate(-90 16.5 54.6)">+5V</text>
<text x="47" y="54.6">3V3</text>
<text x="72.4" y="54.6">GND</text>
<text x="90.9" y="59.2">Q1</text>
<text x="166.3" y="54.6">A2</text>
<text x="166.3" y="57.2">A3</text>
<text x="166.3" y="59.7">A4</text>
<text x="234.9" y="57.2">TX0</text>
<text x="234.9" y="59.7">RX0</text>
<text x="234.9" y="54.6">RST</text>
<text x="75.9" y="65.2">22pf</text>
<text x="75.9" y="62.9">C3</text>
<text x="86" y="61.7">16MHZ</text>
<text x="166.3" y="62.2">A5</text>
<text x="166.3" y="64.8">A6</text>
<text x="234.9" y="62.2">USB5V</text>
<text x="27.4" y="69.6">MIC5205-3.3</text>
<text x="86.1" y="70.2">22pf</text>
<text x="86.1" y="68">C4</text>
<text x="166.3" y="67.3">A7</text>
<text x="19" y="72.4">GND</text>
<text x="166.3" y="72.4">D0</text>
<text x="166.3" y="74.9">D1</text>
<text x="166.3" y="77.5">D2</text>
<text x="232.4" y="74.9">GND</text>
<text x="16.5" y="81.3">J6</text>
<text x="31.7" y="80" transform="rotate(-90 31.7 80)">+12V</text>
<text x="80" y="80">GND</text>
<text x="90.2" y="80" transform="rotate(-90 90.2 80)">+5V</text>
<text x="93.7" y="81.9">C8</text>
<text x="103.9" y="81.9">C9</text>
<text x="166.3" y="80">D3</text>
<text x="166.3" y="82.6">D4</text>
<text x="74.9" y="86.5" transform="rotate(-90 74.9 86.5)">J3</text>
<text x="93.7" y="86.7">0.1uF</text>
<text x="103.9" y="86.7">0.1uF</text>
<text x="166.3" y="87.6">MISO</text>
<text x="166.3" y="85.1">MOSI</text>
<text x="224.8" y="87.6">3V3</text>
<text x="26.7" y="95.3">GND</text>
<text x="72.4" y="92.7">USB5V</text>
<text x="85.1" y="92.7" transform="rotate(-90 85.1 92.7)">+5V</text>
<text x="166.3" y="90.2">SCK</text>
<text x="166.3" y="95.3">SCL</text>
<text x="19" y="99.6">J5</text>
<text x="166.3" y="97.8">SDA</text>
<text x="166.3" y="100.3">D18</text>
<text x="35.3" y="107.1">33uF</text>
<text x="35.3" y="102.2">C1</text>
<text x="47" y="105.4">OKI-78SR-5</text>
<text x="47" y="102.9">IC3</text>
<text x="65.8" y="107.1">33uF</text>
<text x="65.8" y="102.2">C2</text>
<text x="75.9" y="107.1">10uF</text>
<text x="75.9" y="102.2">C5</text>
<text x="86.1" y="107.1">10uF</text>
<text x="86.1" y="102.2">C6</text>
<text x="107.9" y="102.9">GND</text>
<text x="166.3" y="102.9">D19</text>
<text x="166.3" y="105.4">D20</text>
<text x="166.3" y="107.9">D21</text>
<text x="166.3" y="110.5">D22</text>
<text x="166.3" y="113">D23</text>
<text x="31.7" y="118.1">GND</text>
<text x="166.3" y="118.1">RX0</text>
<text x="19.3" y="125.6">MOUNT-PAD-ROUND3.3</text>
<text x="19.3" y="122.6">H1</text>
<text x="100.3" y="125.7" transform="rotate(-90 100.3 125.7)">+5V</text>
<text x="166.3" y="125.7">TX1</text>
<text x="166.3" y="123.2">RX1</text>
<text x="166.3" y="120.6">TX0</text>
<text x="19.3" y="130.7">MOUNT-PAD-ROUND3.3</text>
<text x="19.3" y="127.7">H2</text>
<text x="82.5" y="130.8">D0</text>
<text x="166.3" y="130.8">D13</text>
<text x="166.3" y="128.3">D12</text>
<text x="19.3" y="135.8">MOUNT-PAD-ROUND3.3</text>
<text x="19.3" y="132.8">H3</text>
<text x="19.3" y="137.8">H4</text>
<text x="166.3" y="135.9">D15</text>
<text x="166.3" y="133.3">D14</text>
<text x="19.3" y="140.9">MOUNT-PAD-ROUND3.3</text>
<text x="64.8" y="143.5">+12V</text>
<text x="88.7" y="139.7" transform="rotate(-90 88.7 139.7)">R2</text>
<text x="93.5" y="139.7" transform="rotate(-90 93.5 139.7)">1K</text>
<text x="101.4" y="139.7" transform="rotate(-90 101.4 139.7)">R3</text>
<text x="106.2" y="139.7" transform="rotate(-90 106.2 139.7)">1K</text>
<text x="118.1" y="141">MEGA644P-AU</text>
<text x="212.1" y="143.5">GND</text>
<text x="64.8" y="146">TX1</text>
<text x="123.2" y="148.6">TX1</text>
<text x="224.8" y="146">GND</text>
<text x="93.7" y="150.6" transform="rotate(-90 93.7 150.6)">USER</text>
<text x="106.4" y="150.6" transform="rotate(-90 106.4 150.6)">ON</text>
<text x="123.2" y="151.1">RX1</text>
<text x="204.4" y="151.1">AUX. HOBBY</text>
<text x="204.4" y="153.7">SERVO POWER</text>
<text x="87.6" y="161.3">GND</text>
<text x="100.3" y="161.3">GND</text>
<text x="134.5" y="156.2">J1</text>
<text x="186.7" y="163.8">GND</text>
<text x="59.7" y="174">GND</text>
<text x="11.4" y="176.5">J1 - TIES DYNAMIXEL RX/TX TOGETHER</text>
<text x="11.4" y="179">J2 - RESET ENABLE (MUST BE SET FOR USB CODE UPLOADING)</text>
<text x="11.4" y="181.6">J3 - CHOOSES 5V POWER TO BE FROM REGULATOR OR USB BUS</text>
<text x="11.4" y="184.1">J4 - EXT. POWER FOR D12-D15 (HOBBY SERVO HEADERS)</text>
<text x="11.4" y="189.2">J6 - ALT. 12V POWER JACK (CENTER POSITIVE)</text>
<text x="11.4" y="186.7">J5 - 12V POWER INPUT</text>
</g>
<g font-size="2.1" fill="#808080">
<text x="28.2" y="36.5">1</text>
<text x="28.2" y="39">3</text>
<text x="28.2" y="41.6">5</text>
<text x="39.2" y="36.5">2</text>
<text x="39.2" y="39">4</text>
<text x="39.2" y="41.6">6</text>
<text x="97.4" y="40.4" transform="rotate(-90 97.4 40.4)">1</text>
<text x="100" y="40.4" transform="rotate(-90 100 40.4)">2</text>
<text x="114.6" y="49.2">4</text>
<text x="120.4" y="50.3">RESET</text>
<text x="137" y="52.8">(ADC1/PCINT1)PA1</text>
<text x="137" y="50.3">(ADC0/PCINT0)PA0</text>
<text x="161.1" y="51.7">36</text>
<text x="161.1" y="49.2">37</text>
<text x="181.4" y="50.3">1</text>
<text x="199.2" y="50.3">1</text>
<text x="203.5" y="50.3">1</text>
<text x="25.1" y="54.3">1</text>
<text x="25.1" y="59.3">2</text>
<text x="29" y="55.4">IN</text>
<text x="35" y="55.4">OUT</text>
<text x="42.3" y="54.3">5</text>
<text x="114.6" y="56.8">7</text>
<text x="120.4" y="57.9">XTAL2</text>
<text x="137" y="57.9">(ADC3/PCINT3)PA3</text>
<text x="137" y="55.4">(ADC2/PCINT2)PA2</text>
<text x="161.1" y="59.3">33</text>
<text x="161.1" y="56.8">34</text>
<text x="161.1" y="54.3">35</text>
<text x="229.6" y="59.3">4</text>
<text x="229.6" y="56.8">5</text>
<text x="229.6" y="54.3">6</text>
<text x="25.1" y="64.4">3</text>
<text x="29" y="65.5">EN</text>
<text x="29" y="60.5">GND</text>
<text x="35.3" y="65.5">BYP</text>
<text x="42.3" y="64.4">4</text>
<text x="114.6" y="61.9">8</text>
<text x="120.4" y="63">XTAL1</text>
<text x="137" y="65.5">(ADC6/PCINT6)PA6</text>
<text x="137" y="63">(ADC5/PCINT5)PA5</text>
<text x="137" y="60.5">(ADC4/PCINT4)PA4</text>
<text x="161.1" y="64.4">31</text>
<text x="161.1" y="61.9">32</text>
<text x="229.6" y="64.4">2</text>
<text x="229.6" y="61.9">3</text>
<text x="113.4" y="69.5">27</text>
<text x="113.4" y="67">29</text>
<text x="120.4" y="70.6">AVCC</text>
<text x="120.4" y="68.1">AREF</text>
<text x="137" y="68.1">(ADC7/PCINT7)PA7</text>
<text x="161.1" y="67">30</text>
<text x="229.6" y="67">1</text>
<text x="114.6" y="77.1">5</text>
<text x="133.8" y="75.7">(CLKO/T1/PCINT9)PB1</text>
<text x="134.1" y="73.2">(XCK0/T0/PCINT8)PB0</text>
<text x="161.1" y="72">40</text>
<text x="161.1" y="74.6">41</text>
<text x="161.1" y="77.1">42</text>
<text x="181.4" y="73.2">1</text>
<text x="199.2" y="73.2">1</text>
<text x="203.5" y="73.2">1</text>
<text x="24.5" y="82.2">1</text>
<text x="113.4" y="79.7">17</text>
<text x="113.4" y="82.2">38</text>
<text x="120.4" y="78.2">VCC</text>
<text x="120.4" y="80.8">VCC</text>
<text x="120.4" y="83.3">VCC</text>
<text x="130.4" y="80.8">(OC0A/AIN1/PCINT11)PB3</text>
<text x="131.6" y="78.2">(INT2/AIN0/PCINT10)PB2</text>
<text x="132.3" y="83.3">(OC0B/SS/PCINT12)PB4</text>
<text x="161.1" y="79.7">43</text>
<text x="161.1" y="82.2">44</text>
<text x="24.5" y="84.7">2</text>
<text x="24.5" y="87.3">3</text>
<text x="113.4" y="89.8">18</text>
<text x="114.6" y="87.3">6</text>
<text x="120.4" y="88.4">GND</text>
<text x="136.1" y="85.9">(MOSI/PCINT13)PB5</text>
<text x="136.1" y="88.4">(MISO/PCINT14)PB6</text>
<text x="161.1" y="84.7">1</text>
<text x="161.1" y="87.3">2</text>
<text x="161.1" y="89.8">3</text>
<text x="230.8" y="87.3">1</text>
<text x="230.8" y="89.8">5</text>
<text x="234.7" y="88.4">VCC</text>
<text x="40" y="95.9">IN</text>
<text x="45.1" y="95.9">OUT</text>
<text x="64.4" y="91.2" transform="rotate(-90 64.4 91.2)">1</text>
<text x="66.9" y="91.2" transform="rotate(-90 66.9 91.2)">2</text>
<text x="69.5" y="91.2" transform="rotate(-90 69.5 91.2)">3</text>
<text x="113.4" y="92.4">28</text>
<text x="113.4" y="94.9">39</text>
<text x="120.4" y="90.9">GND</text>
<text x="120.4" y="93.5">GND</text>
<text x="137.2" y="90.9">(SCK/PCINT15)PB7</text>
<text x="161.1" y="94.9">19</text>
<text x="229.6" y="94.9">13</text>
<text x="234.7" y="90.9">RESET</text>
<text x="42.4" y="99.6">GND</text>
<text x="120.4" y="96">GND</text>
<text x="137" y="98.6">(SDA/PCINT17)PC1</text>
<text x="137.1" y="101.1">(TCK/PCINT18)PC2</text>
<text x="137.3" y="96">(SCL/PCINT16)PC0</text>
<text x="161.1" y="97.4">20</text>
<text x="161.1" y="100">21</text>
<text x="181.4" y="96">1</text>
<text x="199.2" y="96">1</text>
<text x="203.5" y="96">1</text>
<text x="230.8" y="97.4">6</text>
<text x="234.7" y="98.6">PWM0/RSSI</text>
<text x="234.7" y="96">ON/SLEEP</text>
<text x="23.9" y="102.5">+</text>
<text x="23.9" y="107.6">-</text>
<text x="136.9" y="106.2">(TDO/PCINT20)PC4</text>
<text x="136.9" y="103.6">(TMS/PCINT19)PC3</text>
<text x="161.1" y="102.5">22</text>
<text x="161.1" y="105.1">23</text>
<text x="161.1" y="107.6">24</text>
<text x="230.8" y="105.1">2</text>
<text x="230.8" y="102.5">3</text>
<text x="234.7" y="106.2">DOUT</text>
<text x="234.7" y="103.6">DIN/CONFIG</text>
<text x="134.3" y="111.2">(TOSC1/PCINT22)PC6</text>
<text x="134.3" y="113.8">(TOSC2/PCINT23)PC7</text>
<text x="138" y="108.7">(TDI/PCINT21)PC5</text>
<text x="161.1" y="110.1">25</text>
<text x="161.1" y="112.7">26</text>
<text x="230.8" y="110.1">4</text>
<text x="230.8" y="112.7">9</text>
<text x="234.7" y="111.2">CD/DOUT_EN/DO8</text>
<text x="234.7" y="113.8">DTR/SLEEP_RQ/DI8</text>
<text x="135.7" y="118.9">(RXD0/PCINT24)PD0</text>
<text x="161.1" y="117.7">9</text>
<text x="229.6" y="115.2">12</text>
<text x="229.6" y="117.7">16</text>
<text x="234.7" y="116.3">CTS/DIO7</text>
<text x="234.7" y="118.9">RTS/AD6/DIO6</text>
<text x="130.5" y="123.9">(RXD1/INT0/PCINT26)PD2</text>
<text x="136" y="121.4">(TXD0/PCINT25)PD1</text>
<text x="161.1" y="120.3">10</text>
<text x="161.1" y="122.8">11</text>
<text x="161.1" y="125.4">12</text>
<text x="229.6" y="122.8">11</text>
<text x="229.6" y="120.3">15</text>
<text x="229.6" y="125.4">17</text>
<text x="234.7" y="123.9">RF_TX/AD4/DIO4</text>
<text x="234.7" y="121.4">ASSOC/AD5/DIO5</text>
<text x="129.4" y="129">(XCK1/OC1B/PCINT28)PD4</text>
<text x="130.7" y="126.5">(TXD1/INT1/PCINT27)PD3</text>
<text x="135.6" y="131.6">(OC1A/PCINT29)PD5</text>
<text x="161.1" y="127.9">13</text>
<text x="161.1" y="130.4">14</text>
<text x="229.6" y="127.9">18</text>
<text x="229.6" y="130.4">19</text>
<text x="234.7" y="126.5">COORD_SEL/AD3/DIO3</text>
<text x="234.7" y="129">AD2/DIO2</text>
<text x="234.7" y="131.6">AD1/DIO1</text>
<text x="131.5" y="134.1">(OC2B/ICP/PCINT30)PD6</text>
<text x="135.6" y="136.6">(OC2A/PCINT31)PD7</text>
<text x="161.1" y="133">15</text>
<text x="161.1" y="135.5">16</text>
<text x="229.6" y="133">20</text>
<text x="234.7" y="134.1">AD0/DIO0</text>
<text x="229.6" y="140.6">10</text>
<text x="229.6" y="138.1">14</text>
<text x="234.7" y="141.7">GND</text>
<text x="234.7" y="139.2">VREF</text>
<text x="129.8" y="148.2">1</text>
<text x="20.6" y="155.8">2</text>
<text x="20.6" y="150.8">3</text>
<text x="26.5" y="151.9">RX/TX</text>
<text x="43.5" y="155.8">2</text>
<text x="43.5" y="150.8">3</text>
<text x="49.3" y="151.9">RX/TX</text>
<text x="66.3" y="155.8">2</text>
<text x="66.3" y="150.8">3</text>
<text x="72.2" y="151.9">RX/TX</text>
<text x="129.8" y="150.8">2</text>
<text x="193.3" y="155.8">2</text>
<text x="193.3" y="150.8">1</text>
<text x="20.6" y="160.9">1</text>
<text x="26.5" y="157">VCC</text>
<text x="43.5" y="160.9">1</text>
<text x="49.3" y="157">VCC</text>
<text x="66.3" y="160.9">1</text>
<text x="72.2" y="157">VCC</text>
<text x="26.5" y="162">GND</text>
<text x="49.3" y="162">GND</text>
<text x="72.2" y="162">GND</text>
</g>
<g font-size="2" fill="#800000">
<text x="31.7" y="102.6">+</text>
<text x="62.2" y="102.6">+</text>
<text x="72.4" y="102.6">+</text>
<text x="82.5" y="102.6">+</text>
</g>
<g font-size="1.8" fill="#808080">
<text x="26.7" y="51.6">IC2</text>
<text x="195.5" y="146.7">J4</text>
</g>
</svg>
